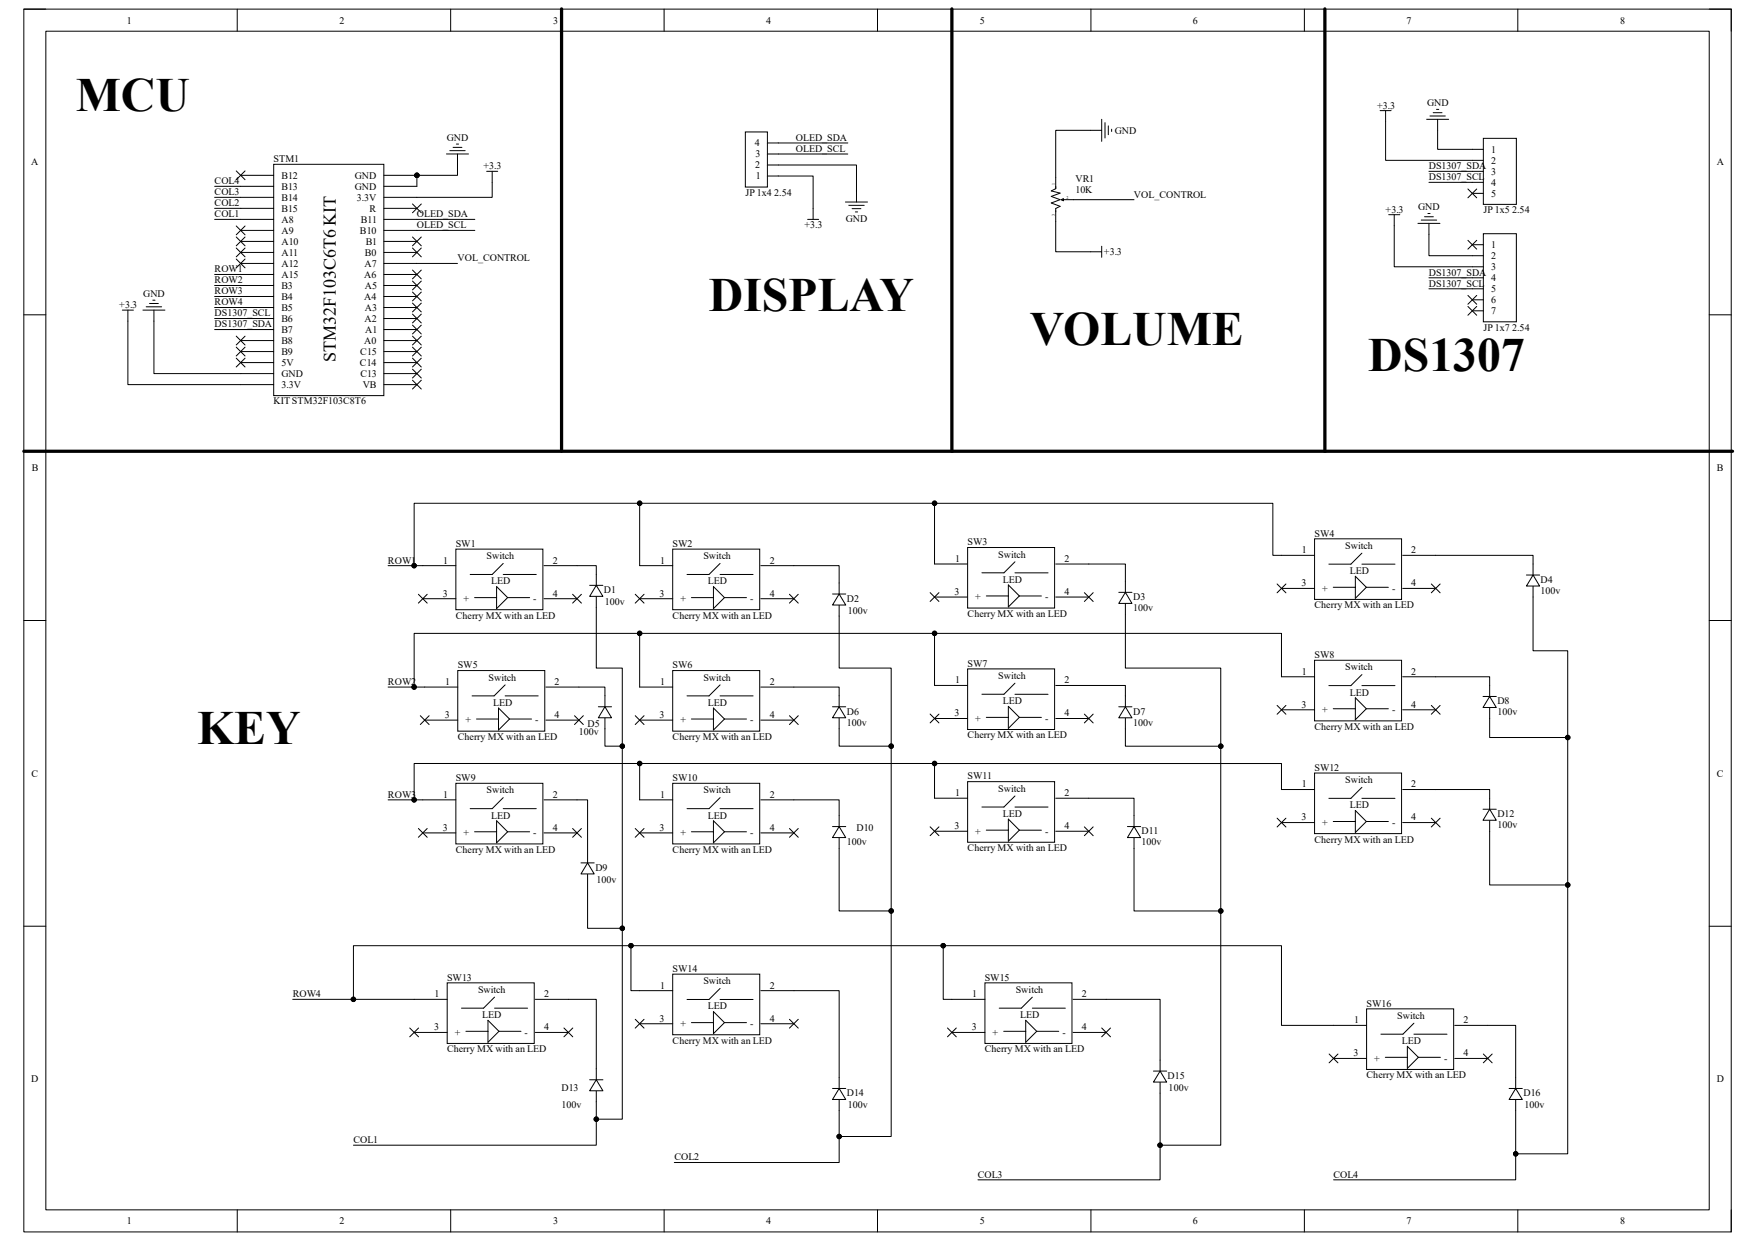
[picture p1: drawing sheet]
<svg xmlns="http://www.w3.org/2000/svg" width="297mm" height="210mm" viewBox="0 0 297 210" stroke-linecap="round" stroke-linejoin="round" font-family="sans-serif">
<g fill="none" stroke="#000" stroke-width=".17">
<path d="M4 1.5h3.8M4 1.5h289v207h-289zM7.8 5.3h281.5v199.4h-281.5zM40.1 1.5v3.8M76.3 1.5v3.8M112.4 1.5v3.8M148.5 1.5v3.8M184.6 1.5v3.8M220.7 1.5v3.8M256.9 1.5v3.8M289.3 1.5h3.7v3.8M4 53.3h3.8"/>
<path d="M289.3 53.3h3.7M4 105h3.8M289.3 105h3.7M4 156.7h3.8M289.3 156.7h3.7M40.2 204.7v3.8M76.3 204.7v3.8M112.4 204.7v3.8M148.5 204.7v3.8M184.6 204.7v3.8M220.7 204.7v3.8M256.9 204.7v3.8"/>
<path d="M293 204.7v3.8"/>
<circle cx="70.6" cy="29.7" r=".37"/>
</g>
<circle cx="70.6" cy="29.7" r=".37" fill="#000"/>
<path d="M46.3 27.8h18.7v39.2h-18.7z" fill-rule="evenodd" fill="#fff"/>
<g fill="none" stroke="#000" stroke-width=".17">
<path d="M40.7 29.7h5.6M40.7 31.5h5.6M40.7 33.4h5.6M40.7 35.3h5.6M40.7 37.1h5.6M40.7 39h5.6M46.3 27.8h18.7v39.2h-18.7zM65 29.7h5.6M65 31.5h5.6M65 33.4h5.6M65 35.3h5.6M65 37.1h5.6"/>
<path d="M65 39h5.6M40.7 40.9h5.6M40.7 42.7h5.6M40.7 44.6h5.6M40.7 46.4h5.6M40.7 48.3h5.6M40.7 50.2h5.6M40.7 52h5.6M40.7 53.9h5.6M40.7 55.8h5.6M40.7 57.6h5.6M40.7 59.5h5.6"/>
<path d="M65 40.9h5.6M65 42.7h5.6M65 44.6h5.6M65 46.4h5.6M65 48.3h5.6M65 50.2h5.6M65 52h5.6M65 53.9h5.6M65 55.8h5.6M65 57.6h5.6M65 59.5h5.6M40.7 61.4h5.6"/>
<path d="M40.7 63.2h5.6M40.7 65.1h5.6M65 61.4h5.6M65 63.2h5.6M65 65.1h5.6"/>
<circle cx="70.6" cy="29.7" r=".37"/>
</g>
<circle cx="70.6" cy="29.7" r=".37" fill="#000"/>
<path d="M113.8 92.9h14.8v10.3h-14.8z" fill-rule="evenodd" fill="#fff"/>
<path d="M108.3 95.7h5.5M113.8 92.9h14.8v10.3h-14.8zM120.7 99.3l1.9 1.8-1.9 1.9zM121.9 95.4l-1.9 1.8h-3.7M121.9 97.2h5.5M128.8 95.7h5.6M108.3 101.3h5.5M117 101.1h3.7M122.6 101.1h3.7M128.8 101.3h5.6" fill="none" stroke="#000" stroke-width=".17"/>
<path d="M222.5 91.2h14.7v10.2h-14.7z" fill-rule="evenodd" fill="#fff"/>
<path d="M216.9 94h5.6M216.9 99.6h5.6M222.5 91.2h14.7v10.2h-14.7zM225.6 99.4h3.8M229.4 97.5l1.8 1.9-1.8 1.9zM230.5 93.6l-1.9 1.9h-3.7M230.5 95.5h5.6M231.2 99.4h3.8M237.4 94h5.6M237.4 99.6h5.6" fill="none" stroke="#000" stroke-width=".17"/>
<path d="M163.8 92.7h14.7v10.2h-14.7z" fill-rule="evenodd" fill="#fff"/>
<path d="M158.2 95.4h5.6M163.8 92.7h14.7v10.2h-14.7zM170.7 99l1.8 1.9-1.8 1.8zM171.8 95.1l-1.9 1.8h-3.7M171.8 96.9h5.6M178.7 95.5h5.6M158.2 101h5.6M166.9 100.9h3.8M172.5 100.9h3.7M178.7 101h5.6" fill="none" stroke="#000" stroke-width=".17"/>
<path d="M113.8 113.5h14.8v10.2h-14.8z" fill-rule="evenodd" fill="#fff"/>
<path d="M108.3 116.3h5.5M113.8 113.5h14.8v10.2h-14.8zM120.7 119.8l1.9 1.9-1.9 1.8zM121.9 115.9l-1.9 1.9h-3.7M121.9 117.8h5.5M128.8 116.3h5.6M108.3 121.9h5.5M117 121.7h3.7M122.6 121.7h3.7M128.8 121.9h5.6" fill="none" stroke="#000" stroke-width=".17"/>
<path d="M222.5 111.7h14.7v10.3h-14.7z" fill-rule="evenodd" fill="#fff"/>
<path d="M216.9 114.5h5.6M222.5 111.7h14.7v10.3h-14.7zM225.6 119.9h3.8M229.4 118.1l1.8 1.8-1.8 1.9zM230.5 114.2l-1.9 1.8h-3.7M230.5 116h5.6M231.2 119.9h3.8M237.4 114.5h5.6M216.9 120.1h5.6M237.4 120.1h5.6" fill="none" stroke="#000" stroke-width=".17"/>
<path d="M163.8 113.2h14.7v10.3h-14.7z" fill-rule="evenodd" fill="#fff"/>
<path d="M158.2 116h5.6M163.8 113.2h14.7v10.3h-14.7zM170.7 119.5l1.8 1.9-1.8 1.9zM171.8 115.6l-1.9 1.9h-3.7M171.8 117.5h5.6M178.7 116h5.6M158.2 121.6h5.6M166.9 121.4h3.8M172.5 121.4h3.7M178.7 121.6h5.6" fill="none" stroke="#000" stroke-width=".17"/>
<path d="M113.8 132.6h14.8v10.2h-14.8z" fill-rule="evenodd" fill="#fff"/>
<path d="M108.3 135.4h5.5M113.8 132.6h14.8v10.2h-14.8zM120.7 138.9l1.9 1.9-1.9 1.8zM121.9 135l-1.9 1.8h-3.7M121.9 136.8h5.5M128.8 135.4h5.6M108.3 141h5.5M117 140.8h3.7M122.6 140.8h3.7M128.8 141h5.6" fill="none" stroke="#000" stroke-width=".17"/>
<path d="M222.5 130.8h14.7v10.3h-14.7z" fill-rule="evenodd" fill="#fff"/>
<path d="M216.9 133.6h5.6M216.9 139.2h5.6M222.5 130.8h14.7v10.3h-14.7zM225.6 139h3.8M229.4 137.2l1.8 1.8-1.8 1.9zM230.5 133.2l-1.9 1.9h-3.7M230.5 135.1h5.6M231.2 139h3.8M237.4 133.6h5.6M237.4 139.2h5.6" fill="none" stroke="#000" stroke-width=".17"/>
<path d="M163.8 132.3h14.7v10.2h-14.7z" fill-rule="evenodd" fill="#fff"/>
<path d="M142 117.7v1.9M142 121.5v1.8M158.2 135.1h5.6M163.8 132.3h14.7v10.2h-14.7zM170.7 138.6l1.8 1.9-1.8 1.9zM171.8 134.7l-1.9 1.9h-3.7M171.8 136.6h5.6M178.7 135.1h5.6M158.2 140.7h5.6M166.9 140.5h3.8M172.5 140.5h3.7M178.7 140.7h5.6" fill="none" stroke="#000" stroke-width=".17"/>
<path d="M142 119.6l1.1 1.9h-2.2z" fill="#fff"/>
<path d="M140.9 119.6h2.2M142 119.6l1.1 1.9h-2.2zM142 138v1.9M142 141.7v1.9" fill="none" stroke="#000" stroke-width=".17"/>
<path d="M142 139.9l1.1 1.8h-2.2z" fill="#fff"/>
<path d="M259.5 95.5v1.8M259.5 99.2v1.8M140.9 139.9h2.2M142 139.9l1.1 1.8h-2.2z" fill="none" stroke="#000" stroke-width=".17"/>
<path d="M259.5 97.3l1.1 1.9h-2.3z" fill="#fff"/>
<path d="M258.3 97.3h2.3M259.5 97.3l1.1 1.9h-2.3zM190.5 117.8v1.8M190.5 121.5v1.8" fill="none" stroke="#000" stroke-width=".17"/>
<path d="M190.5 119.6l1.1 1.9h-2.3z" fill="#fff"/>
<path d="M190.5 98.4v1.8M189.3 119.6h2.3M190.5 119.6l1.1 1.9h-2.3zM190.5 102.1v1.9" fill="none" stroke="#000" stroke-width=".17"/>
<path d="M190.5 100.2l1.1 1.9h-2.3z" fill="#fff"/>
<path d="M189.3 100.2h2.3M190.5 100.2l1.1 1.9h-2.3zM191.9 138v1.9M191.9 141.7v1.9" fill="none" stroke="#000" stroke-width=".17"/>
<path d="M191.9 139.9l1.1 1.8h-2.2z" fill="#fff"/>
<path d="M252.1 116v1.9M252.1 119.7v1.9M190.8 139.9h2.2M191.9 139.9l1.1 1.8h-2.2z" fill="none" stroke="#000" stroke-width=".17"/>
<path d="M252.1 117.9l1.1 1.8h-2.2z" fill="#fff"/>
<path d="M251 117.9h2.2M252.1 117.9l1.1 1.8h-2.2zM252.1 135.1v1.8M252.1 138.8v1.9" fill="none" stroke="#000" stroke-width=".17"/>
<path d="M252.1 136.9l1.1 1.9h-2.2z" fill="#fff"/>
<path d="M142 98.7v1.8M142 102.4v1.9M251 136.9h2.2M252.1 136.9l1.1 1.9h-2.2z" fill="none" stroke="#000" stroke-width=".17"/>
<path d="M142 100.5l1.1 1.9h-2.2z" fill="#fff"/>
<g fill="none" stroke="#000" stroke-width=".17">
<path d="M75.6 26.1h3.7M76.1 25.5h2.6M76.7 24.9h1.5M77.2 24.4h.4M77.4 26.1v1.8M82.4 29h1.8M83.3 29v1.9M184.6 22.1h1.8M186.4 20.2v3.7M187 20.8v2.6M187.6 21.3v1.5M188.1 21.9v.3"/>
<path d="M20.7 52.5h1.9M21.6 52.5v1.8M24.2 52.5h3.7M24.7 51.9h2.7M25.3 51.4h1.5M25.9 50.8h.3M26 52.5v1.8M184.6 42.6h1.8M186.4 41.7v1.8M216.1 98.8l1.5 1.5M217.6 98.8l-1.5 1.5M242.2 98.8l1.5 1.5"/>
<path d="M243.7 98.8l-1.5 1.5M107.5 100.6l1.5 1.5M109 100.6l-1.5 1.5M133.6 100.6l1.5 1.5M135.1 100.6l-1.5 1.5M140.9 100.5h2.2M142 100.5l1.1 1.9h-2.2zM157.4 100.3l1.5 1.5M158.9 100.3l-1.5 1.5M183.5 100.3l1.5 1.5M185 100.3l-1.5 1.5M216.1 119.4l1.5 1.5"/>
<path d="M217.6 119.4l-1.5 1.5M242.2 119.4l1.5 1.5M243.7 119.4l-1.5 1.5M157.4 139.9l1.5 1.5M158.9 139.9l-1.5 1.5M183.5 139.9l1.5 1.5M185 139.9l-1.5 1.5M216.1 138.5l1.5 1.5M217.6 138.5l-1.5 1.5M242.2 138.5l1.5 1.5M243.7 138.5l-1.5 1.5M107.5 140.2l1.5 1.5"/>
<path d="M109 140.2l-1.5 1.5M133.6 140.2l1.5 1.5M135.1 140.2l-1.5 1.5"/>
</g>
<path d="M126.1 22.3h3.8v9.4h-3.8z" fill-rule="evenodd" fill="#fff"/>
<g fill="none" stroke="#000" stroke-width=".17">
<path d="M40 28.9l1.5 1.5M40 38.2l1.5 1.5M41.5 28.9l-1.5 1.5M41.5 38.2l-1.5 1.5M69.8 34.5l1.5 1.5M71.3 34.5l-1.5 1.5M126.1 22.3h3.8v9.4h-3.8zM129.9 29.8h1.8M129.9 27.9h1.8M129.9 26.1h1.8M129.9 24.2h1.8M136.7 37.1h1.8"/>
<path d="M137.6 35.3v1.8M143.1 34.2h3.7M143.6 34.8h2.7M144.2 35.3h1.5M144.8 35.9h.3M144.9 32.3v1.9M40 40.1l1.5 1.5M40 42l1.5 1.5M40 43.8l1.5 1.5M40 56.9l1.5 1.5M40 58.8l1.5 1.4M41.5 40.1l-1.5 1.5"/>
<path d="M41.5 42l-1.5 1.5M41.5 43.8l-1.5 1.5M41.5 56.9l-1.5 1.5M41.5 58.8l-1.5 1.4M69.8 58.8l1.5 1.4M69.8 56.9l1.5 1.5M69.8 55l1.5 1.5M69.8 53.2l1.5 1.4M69.8 40.1l1.5 1.5M69.8 42l1.5 1.5M69.8 45.7l1.5 1.5M71.3 58.8l-1.5 1.4"/>
<path d="M71.3 56.9l-1.5 1.5M71.3 55l-1.5 1.5M71.3 53.2l-1.5 1.4M71.3 40.1l-1.5 1.5M71.3 42l-1.5 1.5M71.3 45.7l-1.5 1.5M40 60.6l1.5 1.5M41.5 60.6l-1.5 1.5M69.8 64.3l1.5 1.5M69.8 62.5l1.5 1.5M69.8 60.6l1.5 1.5M71.3 64.3l-1.5 1.5"/>
<path d="M71.3 62.5l-1.5 1.5M71.3 60.6l-1.5 1.5"/>
</g>
<path d="M251 23.4h5.6v11.2h-5.6z" fill-rule="evenodd" fill="#fff"/>
<path d="M249.2 25.3h1.8M249.2 27.1h1.8M249.2 29h1.8M249.2 30.9h1.8M249.2 32.7h1.8M251 23.4h5.6v11.2h-5.6z" fill="none" stroke="#000" stroke-width=".17"/>
<path d="M251 39.5h5.6v15h-5.6z" fill-rule="evenodd" fill="#fff"/>
<g fill="none" stroke="#000" stroke-width=".17">
<path d="M233.6 18.7h1.8M234.5 18.7v1.9M242 19.6h2.6M242.5 19.1h1.5M243.1 18.5h.4M178.7 30.1v1.8M178.7 35.3v2.2M179.6 33.8h2.1M235 36.3h1.9M236 36.3v1.9M240 37.8h3.7M240.5 37.2h2.6"/>
<path d="M241.1 36.7h1.5M241.4 20.2h3.8M241.6 36.1h.4M241.8 37.8v1.9M243.3 20.2v1.9M248.4 32l1.5 1.5M249.9 32l-1.5 1.5M251 39.5h5.6v15h-5.6zM69.8 47.6l1.5 1.5M69.8 49.4l1.5 1.5M69.8 51.3l1.5 1.5M71.3 47.6l-1.5 1.5"/>
<path d="M71.3 49.4l-1.5 1.5M71.3 51.3l-1.5 1.5M248.4 40.7l1.5 1.5M248.4 50l1.5 1.5M248.4 51.9l1.5 1.5M249.2 41.4h1.8M249.2 43.3h1.8M249.2 45.1h1.8M249.2 47h1.8M249.2 48.9h1.8M249.2 50.7h1.8M249.2 52.6h1.8"/>
<path d="M249.9 40.7l-1.5 1.5M249.9 50l-1.5 1.5M249.9 51.9l-1.5 1.5"/>
</g>
<path d="M179.6 33.8l.4-.2v.4z" fill="#fff"/>
<path d="M178.7 31.9l-.8 .4 1.5 .4-1.5 .5 1.5 .6-1.5 .6 1.5 .5-.7 .4M179.6 33.8l.4-.2v.4z" fill="none" stroke="#000" stroke-width=".17"/>
<path d="M77.1 92.9h14.8v10.3h-14.8z" fill-rule="evenodd" fill="#fff"/>
<path d="M71.6 95.7h5.5M77.1 92.9h14.8v10.3h-14.8zM84 99.3l1.9 1.8-1.9 1.9zM85.2 95.4l-1.9 1.8h-3.7M85.2 97.2h5.6M92.1 95.7h5.6M71.6 101.3h5.5M80.3 101.1h3.7M85.9 101.1h3.7M92.1 101.3h5.6" fill="none" stroke="#000" stroke-width=".17"/>
<path d="M77.5 113.5h14.7v10.2h-14.7z" fill-rule="evenodd" fill="#fff"/>
<path d="M71.9 116.3h5.6M77.5 113.5h14.7v10.2h-14.7zM84.4 119.8l1.8 1.9-1.8 1.8zM85.5 115.9l-1.9 1.9h-3.7M85.5 117.8h5.6M92.4 116.3h5.6M71.9 121.9h5.6M80.6 121.7h3.8M86.2 121.7h3.8M92.4 121.9h5.6" fill="none" stroke="#000" stroke-width=".17"/>
<path d="M77.1 132.6h14.8v10.2h-14.8z" fill-rule="evenodd" fill="#fff"/>
<path d="M100.9 97.2v1.9M100.9 100.9v1.9M71.6 135.4h5.5M77.1 132.6h14.8v10.2h-14.8zM84 138.9l1.9 1.9-1.9 1.8zM85.2 135l-1.9 1.8h-3.7M85.2 136.8h5.6M92.1 135.4h5.6M71.6 141h5.5M80.3 140.8h3.7M85.9 140.8h3.7M92.1 141h5.6" fill="none" stroke="#000" stroke-width=".17"/>
<path d="M100.9 99.1l1.1 1.8h-2.2z" fill="#fff"/>
<path d="M99.8 99.1h2.2M100.9 99.1l1.1 1.8h-2.2zM102.4 117.7v1.9M102.4 121.5v1.8" fill="none" stroke="#000" stroke-width=".17"/>
<path d="M102.4 119.6l1.1 1.9h-2.2z" fill="#fff"/>
<path d="M101.3 119.6h2.2M102.4 119.6l1.1 1.9h-2.2zM99.4 144.2v1.8M99.4 147.9v1.9" fill="none" stroke="#000" stroke-width=".17"/>
<path d="M99.4 146l1.2 1.9h-2.3z" fill="#fff"/>
<g fill="none" stroke="#000" stroke-width=".17">
<path d="M70.8 100.6l1.5 1.5M72.3 100.6l-1.5 1.5M96.9 100.6l1.5 1.5M98.4 100.6l-1.5 1.5M71.1 121.1l1.5 1.5M72.6 121.1l-1.5 1.5M97.2 121.1l1.5 1.5M98.7 121.1l-1.5 1.5M107.5 121.1l1.5 1.5M109 121.1l-1.5 1.5M133.6 121.1l1.5 1.5M135.1 121.1l-1.5 1.5"/>
<path d="M157.4 120.8l1.5 1.5M158.9 120.8l-1.5 1.5M183.5 120.9l1.5 1.4M185 120.9l-1.5 1.4M70.8 140.2l1.5 1.5M72.3 140.2l-1.5 1.5M96.9 140.2l1.5 1.5M98.3 146h2.3M98.4 140.2l-1.5 1.5M99.4 146l1.2 1.9h-2.3z"/>
</g>
<path d="M75.7 166.3h14.7v10.3h-14.7z" fill-rule="evenodd" fill="#fff"/>
<path d="M70.1 174.7h5.6M70.1 169.1h5.6M75.7 166.3h14.7v10.3h-14.7zM78.8 174.5h3.8M82.6 172.7l1.8 1.8-1.8 1.9zM83.7 168.7l-1.9 1.9h-3.7M83.7 170.6h5.6M84.4 174.5h3.8M90.6 169.1h5.6M90.6 174.7h5.6" fill="none" stroke="#000" stroke-width=".17"/>
<path d="M113.8 164.9h14.8v10.2h-14.8z" fill-rule="evenodd" fill="#fff"/>
<path d="M108.3 167.7h5.5M108.3 173.2h5.5M113.8 164.9h14.8v10.2h-14.8zM117 173.1h3.7M120.7 171.2l1.9 1.9-1.9 1.8zM121.9 167.3l-1.9 1.8h-3.7M121.9 169.1h5.5M122.6 173.1h3.7M128.8 167.7h5.6M128.8 173.2h5.6" fill="none" stroke="#000" stroke-width=".17"/>
<path d="M166.7 166.3h14.7v10.3h-14.7z" fill-rule="evenodd" fill="#fff"/>
<path d="M161.1 169.1h5.6M161.1 174.7h5.6M166.7 166.3h14.7v10.3h-14.7zM169.9 174.5h3.7M173.6 172.7l1.9 1.8-1.9 1.9zM174.7 168.8l-1.9 1.8h-3.7M174.7 170.6h5.6M175.5 174.5h3.7M181.6 169.1h5.6M181.6 174.7h5.6" fill="none" stroke="#000" stroke-width=".17"/>
<path d="M231.3 170.7h14.7v10.3h-14.7z" fill-rule="evenodd" fill="#fff"/>
<path d="M225.7 173.5h5.6M225.7 179.1h5.6M231.3 170.7h14.7v10.3h-14.7zM234.4 178.9h3.8M238.2 177.1l1.8 1.8-1.8 1.9zM239.3 173.2l-1.9 1.8h-3.7M239.3 175h5.6M240 178.9h3.8M246.2 173.5h5.6M246.2 179.1h5.6M100.9 180.9v1.8M100.9 184.6v1.9" fill="none" stroke="#000" stroke-width=".17"/>
<path d="M100.9 182.7l1.1 1.9h-2.2z" fill="#fff"/>
<path d="M99.8 182.7h2.2M100.9 182.7l1.1 1.9h-2.2zM142 182.3v1.9M142 186.1v1.8" fill="none" stroke="#000" stroke-width=".17"/>
<path d="M142 184.2l1.1 1.9h-2.2z" fill="#fff"/>
<path d="M196.3 179.4v1.9M140.9 184.2h2.2M142 184.2l1.1 1.9h-2.2zM196.3 183.1v1.9" fill="none" stroke="#000" stroke-width=".17"/>
<path d="M196.3 181.3l1.1 1.8h-2.2z" fill="#fff"/>
<path d="M195.2 181.3h2.2M196.3 181.3l1.1 1.8h-2.2zM256.5 182.3v1.9M256.5 186.1v1.8" fill="none" stroke="#000" stroke-width=".17"/>
<path d="M256.5 184.2l1.1 1.9h-2.2z" fill="#fff"/>
<g fill="none" stroke="#000" stroke-width=".17">
<path d="M36.3 37.1h4.4M36.3 33.4h4.4M36.3 35.3h4.4M36.3 31.5h4.4M70.6 37.1h9.8M70.6 39h9.8M77.4 27.9v1.8h-6.8v1.8M83.3 30.9v2.5h-12.7M131.7 29.8h5.9v5.5M131.7 27.9h13.2v4.4M131.7 24.2h11.8M131.7 26.1h11.8"/>
<path d="M178.7 37.5v5.1h5.9M181.7 33.8h10.2M184.6 22.1h-5.9v8M234.5 20.6v6.5h14.7M236 38.2v6.9h13.2M241.8 39.7v3.6h7.4M241.8 29h7.4M241.8 30.9h7.4M243.3 22.1v3.2h5.9M21.6 54.3v10.8h19.1M26 54.3v8.9h14.7M36.3 48.3h4.4"/>
<path d="M36.3 50.2h4.4M36.3 52h4.4M36.3 53.9h4.4M36.3 55.8h4.4M36.3 46.4h4.4M70.6 44.6h6.8M241.8 47h7.4M241.8 48.9h7.4M65.7 95.7h5.9M97.7 95.7h3.2v1.5M108.3 85.2v10.5M134.4 95.7h7.6v3"/>
<path d="M158.2 85.2h-88.1v10.5M184.3 95.5h6.2v2.9M216.9 94h-1.5v-8.8h-57.2v10.3M243 94h16.5v1.5M65.7 116.3h6.2M98 116.3h4.4v1.4M100.9 102.8v10.3h4.4v76.3h-4.4M108.3 107.2h-38.2v9.1M134.4 116.3h7.6v1.4M142 104.3v8.8h8.8v79.2h-8.8M158.2 107.2h-49.9v9.1M184.3 116h6.2v1.8"/>
<path d="M190.5 104v9.1h16.1v80.7h-10.3v-8.8M216.9 114.5v-7.3h-58.7v8.8M243 114.5h9.1v1.5M259.5 101v9.1h5.8v85.2h-8.8M65.7 135.4h5.9M97.7 135.4h1.7v8.8M102.4 123.3v3h2.9M108.3 129.2h-38.2v6.2M134.4 135.4h7.6v2.6M142 123.3v3h8.8M158.2 129.2h-49.9v6.2M184.3 135.1h7.6v2.9"/>
<path d="M190.5 123.3v3h16.1M216.9 133.6v-4.4h-58.7v5.9M243 133.6h9.1v1.5M252.1 121.6v3.2h13.2M99.4 149.8v7.3h5.9M142 143.6v10.6h8.8M191.9 143.6v10.6h14.7M252.1 140.7v9.1h13.2M49.5 169.1h10.3M69.3 174l1.5 1.5M70.1 169.1h-10.3v-9.1h157.1v13.5h8.8M70.8 174l-1.5 1.5"/>
<path d="M95.4 174l1.5 1.5M96.2 169.1h4.7v11.8M96.9 174l-1.5 1.5M106.8 160v7.7h1.5M107.5 172.5l1.5 1.5M109 172.5l-1.5 1.5M133.6 172.5l1.5 1.5M134.4 167.7h7.6v14.6M135.1 172.5l-1.5 1.5M159.6 160v9.1h1.5M160.3 174l1.5 1.5M161.8 174l-1.5 1.5"/>
<path d="M186.4 174l1.5 1.5M187.2 169.1h9.1v10.3M187.9 174l-1.5 1.5M224.9 178.4l1.5 1.5M226.4 178.4l-1.5 1.5M251 178.4l1.5 1.5M251.8 173.5h4.7v8.8M252.5 178.4l-1.5 1.5M100.9 186.5v7.3h-41.1M142 187.9v8.8h-27.9M196.3 193.8v5.9h-30.8M255.4 184.2h2.2"/>
<path d="M256.5 184.2l1.1 1.9h-2.2zM256.5 187.9v11.8h-30.8"/>
<circle cx="70.6" cy="29.7" r=".37"/>
<circle cx="70.1" cy="95.7" r=".37"/>
<circle cx="108.2" cy="85.2" r=".37"/>
<circle cx="158.2" cy="85.2" r=".37"/>
<circle cx="70.1" cy="116.3" r=".37"/>
<circle cx="108.2" cy="107.2" r=".37"/>
<circle cx="158.2" cy="107.2" r=".37"/>
<circle cx="70.1" cy="135.4" r=".37"/>
<circle cx="105.3" cy="126.3" r=".37"/>
<circle cx="108.2" cy="129.2" r=".37"/>
<circle cx="150.8" cy="126.3" r=".37"/>
<circle cx="158.2" cy="129.2" r=".37"/>
<circle cx="206.6" cy="126.3" r=".37"/>
<circle cx="265.3" cy="124.8" r=".37"/>
<circle cx="105.3" cy="157.1" r=".37"/>
<circle cx="150.8" cy="154.2" r=".37"/>
<circle cx="206.6" cy="154.2" r=".37"/>
<circle cx="265.3" cy="149.8" r=".37"/>
<circle cx="59.8" cy="169.1" r=".37"/>
<circle cx="106.8" cy="160" r=".37"/>
<circle cx="159.6" cy="160" r=".37"/>
<circle cx="100.9" cy="189.4" r=".37"/>
<circle cx="142" cy="192.3" r=".37"/>
<circle cx="196.3" cy="193.8" r=".37"/>
<circle cx="256.5" cy="195.3" r=".37"/>
</g>
<path d="M95 1.5v74.9M161.1 1.5v74.9M224.2 1.5v74.9M4 76.4h289.2" fill="none" stroke="#000" stroke-width=".55"/>
<g fill="#000">
<circle cx="70.6" cy="29.7" r=".37"/>
<circle cx="70.1" cy="95.7" r=".37"/>
<circle cx="108.2" cy="85.2" r=".37"/>
<circle cx="158.2" cy="85.2" r=".37"/>
<circle cx="70.1" cy="116.3" r=".37"/>
<circle cx="108.2" cy="107.2" r=".37"/>
<circle cx="158.2" cy="107.2" r=".37"/>
<circle cx="70.1" cy="135.4" r=".37"/>
<circle cx="105.3" cy="126.3" r=".37"/>
<circle cx="108.2" cy="129.2" r=".37"/>
<circle cx="150.8" cy="126.3" r=".37"/>
<circle cx="158.2" cy="129.2" r=".37"/>
<circle cx="206.6" cy="126.3" r=".37"/>
<circle cx="265.3" cy="124.8" r=".37"/>
<circle cx="105.3" cy="157.1" r=".37"/>
<circle cx="150.8" cy="154.2" r=".37"/>
<circle cx="206.6" cy="154.2" r=".37"/>
<circle cx="265.3" cy="149.8" r=".37"/>
<circle cx="59.8" cy="169.1" r=".37"/>
<circle cx="106.8" cy="160" r=".37"/>
<circle cx="159.6" cy="160" r=".37"/>
<circle cx="100.9" cy="189.4" r=".37"/>
<circle cx="142" cy="192.3" r=".37"/>
<circle cx="196.3" cy="193.8" r=".37"/>
<circle cx="256.5" cy="195.3" r=".37"/>
</g>
<g font-size="8.1">
<text x="12.8" y="18.8">MCU</text>
<text x="120" y="52.6">DISPLAY</text>
<text x="174.3" y="58.5">VOLUME</text>
<text x="231.6" y="62.9">DS1307</text>
<text x="33.4" y="126">KEY</text>
</g>
<text font-size="3" x="56.9" y="61.3" transform="rotate(-90 56.9 61.3)">STM32F103C6T6 KIT</text>
<g font-size="1.7">
<text x="21.5" y="4">1</text>
<text x="57.4" y="4">2</text>
<text x="93.6" y="4">3</text>
<text x="129.7" y="4">4</text>
<text x="165.8" y="4">5</text>
<text x="201.9" y="4">6</text>
<text x="238" y="4">7</text>
<text x="274.2" y="4">8</text>
<text x="241.5" y="17.9">GND</text>
<text x="75.6" y="23.8">GND</text>
<text x="134.7" y="23.8">OLED_SDA</text>
<text x="188.7" y="22.6">GND</text>
<text x="233" y="18.4">+3.3</text>
<text x="5.3" y="28">A</text>
<text x="46.3" y="27.4">STM1</text>
<text x="81.8" y="28.6">+3.3</text>
<text x="127.8" y="24.8">4</text>
<text x="127.8" y="28.5">2</text>
<text x="127.8" y="26.6">3</text>
<text x="134.7" y="25.7">OLED_SCL</text>
<text x="241.8" y="28.6">DS1307_SDA</text>
<text x="252.3" y="25.8">1</text>
<text x="252.3" y="27.7">2</text>
<text x="252.3" y="29.5">3</text>
<text x="290.5" y="28">A</text>
<text x="36.3" y="33">COL3</text>
<text x="36.3" y="34.9">COL2</text>
<text x="36.3" y="31.2">COL4</text>
<text x="47.6" y="30.2">B12</text>
<text x="47.6" y="32.1">B13</text>
<text x="47.6" y="34">B14</text>
<text x="47.6" y="35.8">B15</text>
<text x="60.1" y="32.1">GND</text>
<text x="60.1" y="30.2">GND</text>
<text x="60.4" y="34">3.3V</text>
<text x="62.5" y="35.8">R</text>
<text x="126.2" y="33.1">JP 1x4 2.54</text>
<text x="127.9" y="30.4">1</text>
<text x="182" y="30.8">VR1</text>
<text x="182" y="32.6">10K</text>
<text x="191.9" y="33.4">VOL_CONTROL</text>
<text x="234.5" y="36">+3.3</text>
<text x="240" y="35.6">GND</text>
<text x="241.8" y="30.5">DS1307_SCL</text>
<text x="252.3" y="31.4">4</text>
<text x="252.3" y="33.3">5</text>
<text x="36.3" y="36.8">COL1</text>
<text x="47.6" y="37.7">A8</text>
<text x="47.6" y="39.6">A9</text>
<text x="47.6" y="41.4">A10</text>
<text x="60.9" y="39.6">B10</text>
<text x="61" y="37.7">B11</text>
<text x="61.9" y="41.4">B1</text>
<text x="70.5" y="36.8">OLED_SDA</text>
<text x="70.5" y="38.7">OLED_SCL</text>
<text x="136.1" y="38.7">+3.3</text>
<text x="143.1" y="37.5">GND</text>
<text x="251" y="36.1">JP 1x5 2.54</text>
<text x="252.3" y="42">1</text>
<text x="36.3" y="46.1">ROW1</text>
<text x="36.3" y="48">ROW2</text>
<text x="47.6" y="43.3">A11</text>
<text x="47.6" y="45.2">A12</text>
<text x="47.6" y="47">A15</text>
<text x="61.6" y="47">A6</text>
<text x="61.7" y="45.2">A7</text>
<text x="61.8" y="43.3">B0</text>
<text x="77.4" y="44.2">VOL_CONTROL</text>
<text x="186.8" y="43.2">+3.3</text>
<text x="241.8" y="46.7">DS1307_SDA</text>
<text x="252.3" y="43.9">2</text>
<text x="252.3" y="45.7">3</text>
<text x="252.3" y="47.6">4</text>
<text x="20.2" y="52.1">+3.3</text>
<text x="24.3" y="50.2">GND</text>
<text x="36.3" y="53.6">DS1307_SCL</text>
<text x="36.3" y="49.8">ROW3</text>
<text x="36.3" y="51.7">ROW4</text>
<text x="47.6" y="48.9">B3</text>
<text x="47.6" y="50.8">B4</text>
<text x="47.6" y="52.6">B5</text>
<text x="61.6" y="50.8">A4</text>
<text x="61.7" y="52.6">A3</text>
<text x="61.7" y="48.9">A5</text>
<text x="241.8" y="48.5">DS1307_SCL</text>
<text x="252.3" y="49.4">5</text>
<text x="252.3" y="51.3">6</text>
<text x="252.3" y="53.2">7</text>
<text x="36.3" y="55.4">DS1307_SDA</text>
<text x="47.6" y="54.5">B6</text>
<text x="47.6" y="56.3">B7</text>
<text x="47.6" y="58.2">B8</text>
<text x="61.6" y="58.2">A0</text>
<text x="61.7" y="54.5">A2</text>
<text x="61.8" y="56.3">A1</text>
<text x="251" y="56">JP 1x7 2.54</text>
<text x="47.6" y="60.1">B9</text>
<text x="47.6" y="61.9">5V</text>
<text x="47.6" y="63.8">GND</text>
<text x="47.6" y="65.7">3.3V</text>
<text x="60.9" y="61.9">C14</text>
<text x="61" y="60.1">C15</text>
<text x="61" y="63.8">C13</text>
<text x="61.4" y="65.7">VB</text>
<text x="46.3" y="68.5">KIT STM32F103C8T6</text>
<text x="5.4" y="79.7">B</text>
<text x="290.6" y="79.7">B</text>
<text x="65.7" y="95.4">ROW1</text>
<text x="75" y="95.4">1</text>
<text x="77.1" y="92.6">SW1</text>
<text x="82.3" y="94.6">Switch</text>
<text x="93.6" y="95.4">2</text>
<text x="111.7" y="95.4">1</text>
<text x="113.8" y="92.6">SW2</text>
<text x="119" y="94.6">Switch</text>
<text x="130.3" y="95.4">2</text>
<text x="161.6" y="95.1">1</text>
<text x="163.7" y="92.3">SW3</text>
<text x="169" y="94.4">Switch</text>
<text x="180.1" y="95.1">2</text>
<text x="220.3" y="93.6">1</text>
<text x="222.5" y="90.8">SW4</text>
<text x="227.7" y="92.9">Switch</text>
<text x="238.8" y="93.6">2</text>
<text x="74.9" y="101">3</text>
<text x="78.4" y="101.9">+</text>
<text x="83.1" y="98.9">LED</text>
<text x="90.3" y="101.9">-</text>
<text x="93.6" y="101">4</text>
<text x="102.2" y="100.4">D1</text>
<text x="111.6" y="101">3</text>
<text x="115.1" y="101.9">+</text>
<text x="119.8" y="98.9">LED</text>
<text x="127" y="101.9">-</text>
<text x="130.3" y="101">4</text>
<text x="143.3" y="101.9">D2</text>
<text x="161.5" y="100.7">3</text>
<text x="165.1" y="101.6">+</text>
<text x="169.7" y="98.6">LED</text>
<text x="176.9" y="101.6">-</text>
<text x="180.1" y="100.7">4</text>
<text x="191.8" y="101.6">D3</text>
<text x="220.3" y="99.2">3</text>
<text x="223.8" y="100.2">+</text>
<text x="228.4" y="97.2">LED</text>
<text x="235.6" y="100.2">-</text>
<text x="238.8" y="99.2">4</text>
<text x="260.7" y="98.6">D4</text>
<text x="260.7" y="100.5">100v</text>
<text x="77.1" y="104.7">Cherry MX with an LED</text>
<text x="102.4" y="102.4">100v</text>
<text x="113.8" y="104.7">Cherry MX with an LED</text>
<text x="143.5" y="103.9">100v</text>
<text x="163.7" y="104.4">Cherry MX with an LED</text>
<text x="191.8" y="103.4">100v</text>
<text x="222.5" y="103">Cherry MX with an LED</text>
<text x="77.5" y="113.1">SW5</text>
<text x="113.8" y="113.1">SW6</text>
<text x="163.7" y="112.9">SW7</text>
<text x="222.5" y="111.4">SW8</text>
<text x="227.7" y="113.4">Switch</text>
<text x="65.7" y="115.9">ROW2</text>
<text x="75.4" y="115.9">1</text>
<text x="82.7" y="115.2">Switch</text>
<text x="83.4" y="119.5">LED</text>
<text x="93.9" y="115.9">2</text>
<text x="111.7" y="115.9">1</text>
<text x="119" y="115.2">Switch</text>
<text x="119.8" y="119.5">LED</text>
<text x="130.3" y="115.9">2</text>
<text x="161.6" y="115.7">1</text>
<text x="169" y="114.9">Switch</text>
<text x="169.7" y="119.2">LED</text>
<text x="180.1" y="115.7">2</text>
<text x="220.3" y="119.8">3</text>
<text x="220.3" y="114.2">1</text>
<text x="228.4" y="117.7">LED</text>
<text x="238.8" y="114.2">2</text>
<text x="238.8" y="119.8">4</text>
<text x="253.4" y="119.2">D8</text>
<text x="75.3" y="121.5">3</text>
<text x="77.5" y="125.2">Cherry MX with an LED</text>
<text x="78.8" y="122.4">+</text>
<text x="90.6" y="122.4">-</text>
<text x="93.9" y="121.5">4</text>
<text x="98" y="124.5">100v</text>
<text x="99.4" y="123">D5</text>
<text x="111.6" y="121.5">3</text>
<text x="113.8" y="125.2">Cherry MX with an LED</text>
<text x="115.1" y="122.4">+</text>
<text x="127" y="122.4">-</text>
<text x="130.3" y="121.5">4</text>
<text x="143.3" y="120.9">D6</text>
<text x="143.3" y="122.8">100v</text>
<text x="161.5" y="121.2">3</text>
<text x="163.7" y="125">Cherry MX with an LED</text>
<text x="165.1" y="122.2">+</text>
<text x="176.9" y="122.2">-</text>
<text x="180.1" y="121.2">4</text>
<text x="191.8" y="120.9">D7</text>
<text x="191.8" y="122.8">100v</text>
<text x="222.5" y="123.5">Cherry MX with an LED</text>
<text x="223.8" y="120.7">+</text>
<text x="235.6" y="120.7">-</text>
<text x="253.4" y="121">100v</text>
<text x="5.3" y="131.4">C</text>
<text x="163.7" y="131.9">SW11</text>
<text x="222.5" y="130.5">SW12</text>
<text x="290.6" y="131.4">C</text>
<text x="65.7" y="135">ROW3</text>
<text x="75" y="135">1</text>
<text x="77.1" y="132.2">SW9</text>
<text x="82.3" y="134.2">Switch</text>
<text x="93.6" y="135">2</text>
<text x="111.7" y="135">1</text>
<text x="113.8" y="132.2">SW10</text>
<text x="119" y="134.2">Switch</text>
<text x="130.3" y="135">2</text>
<text x="161.6" y="134.7">1</text>
<text x="169" y="134">Switch</text>
<text x="180.1" y="134.7">2</text>
<text x="220.3" y="133.3">1</text>
<text x="227.7" y="132.5">Switch</text>
<text x="228.4" y="136.8">LED</text>
<text x="238.8" y="133.3">2</text>
<text x="74.9" y="140.6">3</text>
<text x="78.4" y="141.5">+</text>
<text x="83.1" y="138.6">LED</text>
<text x="90.3" y="141.5">-</text>
<text x="93.6" y="140.6">4</text>
<text x="111.6" y="140.6">3</text>
<text x="115.1" y="141.5">+</text>
<text x="119.8" y="138.6">LED</text>
<text x="127" y="141.5">-</text>
<text x="130.3" y="140.6">4</text>
<text x="143.3" y="143">100v</text>
<text x="144.9" y="140.6">D10</text>
<text x="161.5" y="140.3">3</text>
<text x="165.1" y="141.2">+</text>
<text x="169.7" y="138.3">LED</text>
<text x="176.9" y="141.2">-</text>
<text x="180.1" y="140.3">4</text>
<text x="193.2" y="141.2">D11</text>
<text x="193.2" y="143">100v</text>
<text x="220.3" y="138.9">3</text>
<text x="222.5" y="142.6">Cherry MX with an LED</text>
<text x="223.8" y="139.8">+</text>
<text x="235.6" y="139.8">-</text>
<text x="238.8" y="138.9">4</text>
<text x="253.4" y="138.3">D12</text>
<text x="253.4" y="140.1">100v</text>
<text x="77.1" y="144.3">Cherry MX with an LED</text>
<text x="100.8" y="147.4">D9</text>
<text x="100.9" y="149.4">100v</text>
<text x="113.8" y="144.3">Cherry MX with an LED</text>
<text x="163.7" y="144.1">Cherry MX with an LED</text>
<text x="75.6" y="165.9">SW13</text>
<text x="111.7" y="167.3">1</text>
<text x="113.8" y="164.5">SW14</text>
<text x="119" y="166.5">Switch</text>
<text x="130.3" y="167.3">2</text>
<text x="166.7" y="165.9">SW15</text>
<text x="49.5" y="168.7">ROW4</text>
<text x="73.5" y="168.7">1</text>
<text x="80.9" y="168">Switch</text>
<text x="81.6" y="172.3">LED</text>
<text x="92.1" y="168.7">2</text>
<text x="111.6" y="172.9">3</text>
<text x="115.1" y="173.8">+</text>
<text x="119.8" y="170.8">LED</text>
<text x="127" y="173.8">-</text>
<text x="130.3" y="172.9">4</text>
<text x="164.5" y="168.7">1</text>
<text x="171.9" y="168">Switch</text>
<text x="172.6" y="172.3">LED</text>
<text x="183.1" y="168.7">2</text>
<text x="229.2" y="173.1">1</text>
<text x="231.3" y="170.3">SW16</text>
<text x="236.5" y="172.4">Switch</text>
<text x="247.7" y="173.1">2</text>
<text x="73.5" y="174.4">3</text>
<text x="75.6" y="178.1">Cherry MX with an LED</text>
<text x="77" y="175.3">+</text>
<text x="88.8" y="175.3">-</text>
<text x="92.1" y="174.4">4</text>
<text x="113.8" y="176.6">Cherry MX with an LED</text>
<text x="164.5" y="174.4">3</text>
<text x="166.7" y="178.1">Cherry MX with an LED</text>
<text x="168" y="175.3">+</text>
<text x="179.8" y="175.3">-</text>
<text x="183.1" y="174.4">4</text>
<text x="229.1" y="178.8">3</text>
<text x="232.6" y="179.7">+</text>
<text x="237.2" y="176.7">LED</text>
<text x="244.4" y="179.7">-</text>
<text x="247.7" y="178.8">4</text>
<text x="5.3" y="183.2">D</text>
<text x="95" y="184.6">D13</text>
<text x="143.3" y="185.5">D14</text>
<text x="197.6" y="182.6">D15</text>
<text x="197.8" y="184.6">100v</text>
<text x="231.3" y="182.5">Cherry MX with an LED</text>
<text x="257.8" y="185.5">D16</text>
<text x="290.5" y="183.2">D</text>
<text x="95" y="187.6">100v</text>
<text x="143.5" y="187.6">100v</text>
<text x="258" y="187.6">100v</text>
<text x="59.8" y="193.4">COL1</text>
<text x="114.1" y="196.4">COL2</text>
<text x="165.5" y="199.3">COL3</text>
<text x="225.7" y="199.3">COL4</text>
<text x="21.5" y="207.2">1</text>
<text x="57.4" y="207.2">2</text>
<text x="93.6" y="207.2">3</text>
<text x="129.7" y="207.2">4</text>
<text x="165.8" y="207.2">5</text>
<text x="201.9" y="207.2">6</text>
<text x="238" y="207.2">7</text>
<text x="274.2" y="207.2">8</text>
</g>
<g font-size=".7">
<text x="178.5" y="31.4" transform="rotate(-90 178.5 31.4)">1</text>
<text x="180.5" y="33.7">2</text>
<text x="178.5" y="36.6" transform="rotate(-90 178.5 36.6)">3</text>
</g>
</svg>
